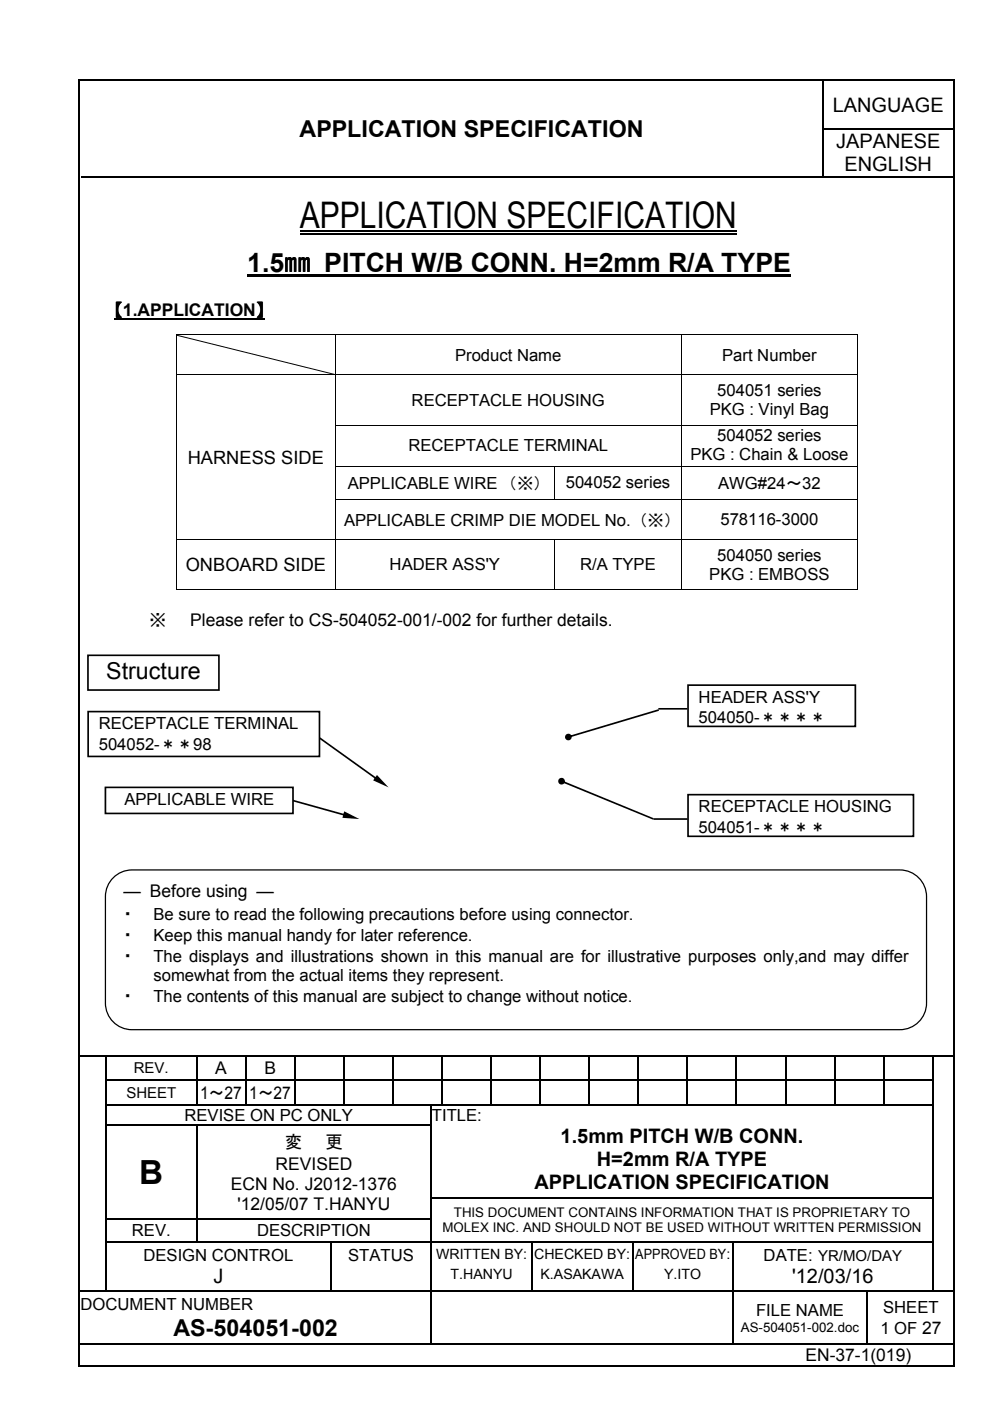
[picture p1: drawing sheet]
<svg xmlns="http://www.w3.org/2000/svg" width="210mm" height="297mm" viewBox="0 0 210 297" stroke-linecap="round" stroke-linejoin="round" font-family="sans-serif">
<g fill="none" stroke="#000" stroke-width=".25">
<path d="M174.5 17.1v10.2M17.2 37.5h157.2M174.5 27.5v9.9M174.7 27.4h27.4M174.7 37.5h27.4M17 223.8h5.3M22.5 224v4.9M22.5 229.2v4.9M22.5 234.4v4M22.5 238.7v4.8M22.6 223.8h19M22.6 229h19"/>
<path d="M22.6 234.2h19M22.6 238.5h19M41.7 224v4.9M41.7 229.2v4.9M41.7 238.7v4.8M41.8 223.8h10.2M41.8 229h10.2M41.8 234.2h10.2M41.8 238.5h49.5M52.1 224v4.9M52.1 229.2v4.9M52.2 223.8h10.2"/>
<path d="M52.2 229h10.2M52.2 234.2h10.2M62.5 224v4.9M62.5 229.2v4.9M62.6 223.8h10.2M62.6 229h10.2M62.6 234.2h10.2M72.9 224v4.9M72.9 229.2v4.9M73 223.8h10.2M73 229h10.2M73 234.2h10.2"/>
<path d="M83.3 224v4.9M83.3 229.2v4.9M83.4 223.8h10.2M83.4 229h10.2M83.4 234.2h7.9M91.5 234.4v4M91.5 238.7v4.8M93.7 224v4.9M93.7 229.2v4.9M93.8 223.8h10.2M93.8 229h10.2M93.8 234.2h10.2"/>
<path d="M104.1 224v4.9M104.1 229.2v4.9M104.2 223.8h10.2M104.2 229h10.2M104.2 234.2h10.2M114.5 224v4.9M114.5 229.2v4.9M114.7 223.8h10.1M114.7 229h10.1M114.7 234.2h10.1M124.9 224v4.9M124.9 229.2v4.9"/>
<path d="M125.1 223.8h10.1M125.1 229h10.1M125.1 234.2h10.1M135.3 224v4.9M135.3 229.2v4.9M135.5 223.8h10.1M135.5 229h10.1M135.5 234.2h10.1M145.8 224v4.9M145.8 229.2v4.9M145.9 223.8h10.1M145.9 229h10.1"/>
<path d="M145.9 234.2h10.1M156.1 224v4.9M156.1 229.2v4.9M156.3 223.8h10.1M156.3 229h10.1M156.3 234.2h10.1M166.6 224v4.9M166.6 229.2v4.9M166.7 223.8h10.1M166.7 229h10.1M166.7 234.2h10.1M177 224v4.9"/>
<path d="M177 229.2v4.9M177.1 223.8h10.1M177.1 229h10.1M177.1 234.2h10.1M187.4 224v4.9M187.4 229.2v4.9M187.5 223.8h10.2M187.5 229h10.2M187.5 234.2h10.2M197.8 224v4.9M197.8 229.2v4.9M197.8 234.4v4"/>
<path d="M197.8 238.7v4.8M197.9 223.8h4.3M22.5 243.8v4.8M22.5 248.9v4.9M22.5 254.1v4.3M22.5 258.6v4.6M22.6 258.5h19M41.7 243.8v4.8M41.7 248.9v4.9M41.7 254.1v4.3M41.7 258.6v4.6M41.8 258.5h49.5"/>
<path d="M91.5 243.8v4.8M91.5 248.9v4.9M91.5 254.1v4.3M91.5 258.6v4.6M91.6 253.9h106.1M197.8 243.8v4.8M197.8 248.9v4.9M197.8 254.1v4.3M197.8 258.6v4.6M17 273.7h5.3M22.5 263.5v5M22.5 268.8v4.8"/>
<path d="M22.6 263.3h19M22.6 273.7h47.4M41.8 263.3h28.2M70.1 263.5v5M70.1 268.8v4.8M70.3 263.3h21M70.3 273.7h21M91.5 263.5v5M91.5 268.8v4.8M91.5 273.9v11M91.6 263.3h21M91.6 273.7h21"/>
<path d="M112.8 263.5v5M112.8 268.8v4.8M112.9 263.3h21.1M112.9 273.7h21.1M134.1 263.5v5M134.1 268.8v4.8M134.2 263.3h21.1M134.2 273.7h21.1M155.4 263.5v5M155.4 268.8v4.8M155.4 273.9v11M155.6 263.3h42.1"/>
<path d="M155.6 273.7h28.1M183.9 273.9v11M184 273.7h13.7M197.8 263.5v5M197.8 268.8v4.8M197.9 273.7h4.3M16.8 285h74.5M91.6 285h63.7M155.6 285h28.1M184 285h18.2"/>
</g>
<g fill="#000">
<path d="M174.4 27.3h.3v.2h-.3zM174.4 37.4h.3v.2h-.3zM37.4 70.9h.2v.2h-.2zM37.4 79.4h.2v.2h-.2zM71 70.9h.1v.2h-.1zM71 79.4h.1v.2h-.1zM144.4 70.9h.1v.2h-.1zM144.4 79.4h.1v.2h-.1zM181.7 70.9h.2v.2h-.2zM181.7 79.4h.2v.2h-.2zM37.4 90h.2v.2h-.2zM37.4 98.7h.2v.2h-.2z"/>
<path d="M71 90h.1v.2h-.1zM71 98.7h.1v.2h-.1zM117.5 98.7h.2v.2h-.2zM144.4 90h.1v.2h-.1zM144.4 98.7h.1v.2h-.1zM181.7 90h.2v.2h-.2zM181.7 98.7h.2v.2h-.2zM37.4 105.8h.2v.1h-.2zM37.4 114.4h.2v.2h-.2zM71 105.8h.1v.1h-.1zM71 114.4h.1v.2h-.1zM117.5 105.8h.2v.1h-.2z"/>
<path d="M117.5 114.4h.2v.2h-.2zM144.4 105.8h.1v.1h-.1zM144.4 114.4h.1v.2h-.1zM181.7 105.8h.2v.1h-.2zM181.7 114.4h.2v.2h-.2zM37.4 124.8h.2v.2h-.2zM71 124.8h.1v.2h-.1zM117.5 124.8h.2v.2h-.2zM144.4 124.8h.1v.2h-.1zM181.7 124.8h.2v.2h-.2zM22.3 223.9l.3 .1zM22.3 223.7h.3v.2h-.3z"/>
<path d="M22.3 228.9h.3v.3h-.3zM22.3 234.1h.3v.3h-.3zM22.3 238.4h.3v.3h-.3zM41.6 223.9l.2 .1zM41.6 223.7h.2v.2h-.2zM41.6 228.9h.2v.3h-.2zM41.6 234.1h.2v.3h-.2zM41.6 238.7h.2zM41.6 238.4h.2v.3h-.2zM52 223.9l.2 .1zM52 223.7h.2v.2h-.2zM52 228.9h.2v.3h-.2z"/>
<path d="M52 234.1h.2v.3h-.2zM62.4 223.9l.2 .1zM62.4 223.7h.2v.2h-.2zM62.4 228.9h.2v.3h-.2zM62.4 234.1h.2v.3h-.2zM72.8 223.9l.2 .1zM72.8 223.7h.2v.2h-.2zM72.8 228.9h.2v.3h-.2zM72.8 234.1h.2v.3h-.2zM83.2 223.9l.2 .1zM83.2 223.7h.2v.2h-.2zM83.2 228.9h.2v.3h-.2z"/>
<path d="M83.2 234.1h.2v.3h-.2zM91.3 234.4h.3zM91.3 234.1h.3v.3h-.3zM91.3 238.4h.3v.3h-.3zM91.6 234.1h2v.3h-2zM93.6 223.9l.2 .1zM93.6 223.7h.2v.2h-.2zM93.6 228.9h.2v.3h-.2zM93.6 234.1h.2v.3h-.2zM104 223.9l.2 .1zM104 223.7h.2v.2h-.2zM104 228.9h.2v.3h-.2z"/>
<path d="M104 234.1h.2v.3h-.2zM114.4 223.9l.3 .1zM114.4 223.7h.3v.2h-.3zM114.4 228.9h.3v.3h-.3zM114.4 234.1h.3v.3h-.3zM124.8 223.9l.3 .1zM124.8 223.7h.3v.2h-.3zM124.8 228.9h.3v.3h-.3zM124.8 234.1h.3v.3h-.3zM135.2 223.9l.3 .1zM135.2 223.7h.3v.2h-.3zM135.2 228.9h.3v.3h-.3z"/>
<path d="M135.2 234.1h.3v.3h-.3zM145.6 223.9l.3 .1zM145.6 223.7h.3v.2h-.3zM145.6 228.9h.3v.3h-.3zM145.6 234.1h.3v.3h-.3zM156 223.9l.3 .1zM156 223.7h.3v.2h-.3zM156 228.9h.3v.3h-.3zM156 234.1h.3v.3h-.3zM166.4 223.9l.3 .1zM166.4 223.7h.3v.2h-.3zM166.4 228.9h.3v.3h-.3z"/>
<path d="M166.4 234.1h.3v.3h-.3zM176.8 223.9l.3 .1zM176.8 223.7h.3v.2h-.3zM176.8 228.9h.3v.3h-.3zM176.8 234.1h.3v.3h-.3zM187.2 223.9l.3 .1zM187.2 223.7h.3v.2h-.3zM187.2 228.9h.3v.3h-.3zM187.2 234.1h.3v.3h-.3zM197.7 223.9l.2 .1zM197.7 223.7h.2v.2h-.2zM197.7 228.9h.2v.3h-.2z"/>
<path d="M197.7 234.1h.2v.3h-.2zM197.7 238.4h.2v.3h-.2zM22.3 243.5h.3v.3h-.3zM22.3 248.6h.3v.3h-.3zM22.3 253.8h.3v.3h-.3zM22.3 258.4h.3v.2h-.3zM41.6 243.5h.2v.3h-.2zM41.6 248.6h.2v.3h-.2zM41.6 253.8h.2v.3h-.2zM41.6 258.4h.2v.2h-.2zM91.3 243.5h.3v.3h-.3zM91.3 248.6h.3v.3h-.3z"/>
<path d="M91.3 253.8h.3v.3h-.3zM91.3 258.4h.3v.2h-.3zM197.7 243.5h.2v.3h-.2zM197.7 248.6h.2v.3h-.2zM197.7 253.8h.2v.3h-.2zM197.7 258.4h.2v.2h-.2zM22.3 263.2h.3v.3h-.3zM22.3 268.5h.3v.3h-.3zM22.3 273.6h.3v.3h-.3zM41.6 263.2h.2v.3h-.2zM70 263.5h.3zM70 263.2h.3v.3h-.3z"/>
<path d="M70 268.5h.3v.3h-.3zM70 273.6h.3v.3h-.3zM91.3 263.2h.3v.3h-.3zM91.3 268.5h.3v.3h-.3zM91.3 273.6h.3v.3h-.3zM112.6 263.5h.3zM112.6 263.2h.3v.3h-.3zM112.6 268.5h.3v.3h-.3zM112.6 273.6h.3v.3h-.3zM134 263.5h.2zM134 263.2h.2v.3h-.2zM134 268.5h.2v.3h-.2z"/>
<path d="M134 273.6h.2v.3h-.2zM155.3 263.5h.3zM155.3 263.2h.3v.3h-.3zM155.3 268.5h.3v.3h-.3zM155.3 273.6h.3v.3h-.3zM183.7 273.9h.3zM183.7 273.6h.3v.3h-.3zM197.7 263.2h.2v.3h-.2zM197.7 268.5h.2v.3h-.2zM197.7 273.6h.2v.3h-.2zM91.3 284.9h.3v.2h-.3zM155.3 284.9h.3v.2h-.3z"/>
<path d="M183.7 284.9h.3v.2h-.3z"/>
</g>
<path d="M24.2 67.5h31.9" fill="none" stroke="#000" stroke-width=".36"/>
<g fill="none" stroke="#000" stroke-width=".21">
<path d="M37.5 71.1v8.3M37.5 79.6v10.4M37.6 71h33.4M37.6 71.1l33.4 8.3M37.6 79.5h33.4M71.1 71.1v8.3M71.1 79.6v10.4M71.1 71h73.3M71.1 79.5h73.3M144.5 71.1v8.3M144.5 79.6v10.4M144.5 71h37.2"/>
<path d="M144.5 79.5h37.2M181.8 71.1v8.3M181.8 79.6v10.4M37.5 90.2v8.5M37.5 98.9v6.9M71.1 90.2v8.5M71.1 98.9v6.9M71.1 90.1h73.3M71.1 98.8h46.4M117.6 98.9v6.9M117.7 98.8h26.7M144.5 90.2v8.5"/>
<path d="M144.5 98.9v6.9M144.5 90.1h37.2M144.5 98.8h37.2M181.8 90.2v8.5M181.8 98.9v6.9M37.5 105.9v8.5M37.5 114.6v10.2M37.6 114.5h33.4M71.1 105.9v8.5M71.1 114.6v10.2M71.1 105.9h46.4M71.1 114.5h46.4"/>
<path d="M117.6 114.6v10.2M117.7 105.9h26.7M117.7 114.5h26.7M144.5 105.9v8.5M144.5 114.6v10.2M144.5 105.9h37.2M144.5 114.5h37.2M181.8 105.9v8.5M181.8 114.6v10.2M37.6 124.9h33.4M71.1 124.9h46.4M117.7 124.9h26.7"/>
<path d="M144.5 124.9h37.2"/>
</g>
<path d="M63.5 48.9h92.7M63.5 49.6h92.7" fill="none" stroke="#000" stroke-width=".3"/>
<path d="M18.6 138.9h27.8v7.4h-27.8z" fill-rule="evenodd" fill="#fff"/>
<path d="M18.6 138.9h27.8v7.4h-27.8z" fill="none" stroke="#000" stroke-width=".35"/>
<path d="M24 186.1a5.6 5.6 0 0 1 4-1.7h162.8a5.7 5.7 0 0 1 5.6 5.7v22.6a5.7 5.7 0 0 1-5.6 5.6h-162.8a5.6 5.6 0 0 1-5.6-5.6v-22.6a5.6 5.6 0 0 1 1.6-4z" fill-rule="evenodd" fill="#fff"/>
<path d="M24 186.1a5.6 5.6 0 0 1 4-1.7h162.8a5.7 5.7 0 0 1 5.6 5.7v22.6a5.7 5.7 0 0 1-5.6 5.6h-162.8a5.6 5.6 0 0 1-5.6-5.6v-22.6a5.6 5.6 0 0 1 1.6-4z" fill="none" stroke="#000" stroke-width=".26"/>
<path d="M52.4 58.2h115.3v.5h-115.3z" fill="#000"/>
<path d="M145.9 168.5h47.8v8.8h-47.8z" fill-rule="evenodd" fill="#fff"/>
<path d="M138.6 173.7h7.2M145.9 168.5h47.8v8.8h-47.8z" fill="none" stroke="#000" stroke-width=".35"/>
<path d="M119.1 165.5l19.5 8-.1 .3-19.5-8zM118.4 165.6a.71 .71 0 0 1 1.4 0 .71 .71 0 0 1-1.4 0z" fill="#000"/>
<path d="M145.9 145.3h35.5v8.7h-35.5z" fill-rule="evenodd" fill="#fff"/>
<path d="M139.6 150.3h6.1M145.9 145.3h35.5v8.7h-35.5z" fill="none" stroke="#000" stroke-width=".35"/>
<g fill="#000">
<path d="M120.5 156.1l19.1-5.7 .1 .3-19.1 5.7zM119.8 156.3a.7 .7 0 0 1 1.4 0 .7 .7 0 0 1-1.4 0z"/>
<path d="M62.2 169.6l11 3-.1 .4-11-3.1zM73 172l3.2 1.7-3.6-.3z"/>
<path d="M67.6 156.1l12.3 8.9-.2 .2-12.3-8.8zM79.9 164.3l2.5 2.6-3.3-1.4z"/>
</g>
<path d="M22.4 167h39.7v5.5h-39.7z" fill-rule="evenodd" fill="#fff"/>
<path d="M22.4 166.9h39.7v5.6h-39.7z" fill="none" stroke="#000" stroke-width=".35"/>
<path d="M18.7 150.9h49v9.5h-49z" fill-rule="evenodd" fill="#fff"/>
<path d="M18.7 150.9h49v9.5h-49z" fill="none" stroke="#000" stroke-width=".35"/>
<path d="M16.5 16.8h.3v.3h-.3zM202.2 16.8h.2v.3h-.2zM16.5 289.4h.3v.3h-.3zM202.2 289.4h.2v.3h-.2z" fill="#000"/>
<path d="M16.7 17.1v272.3M16.8 17h185.4M202.3 17.1v272.3M16.8 289.5h185.4" fill="none" stroke="#000" stroke-width=".25"/>
<text font-size="7.8" x="63.5" y="48.3">APPLICATION SPECIFICATION</text>
<text font-size="7" x="29.5" y="251.1">B</text>
<text font-size="5.7" x="52.4" y="57.6">1.5㎜ PITCH W/B CONN. H=2mm R/A TYPE</text>
<g font-size="4.9">
<text x="63.5" y="29">APPLICATION SPECIFICATION</text>
<text x="22.5" y="143.9">Structure</text>
<text x="36.8" y="283.2">AS-504051-002</text>
</g>
<g font-size="4.2">
<text x="176.6" y="23.7">LANGUAGE</text>
<text x="177.3" y="31.5">JAPANESE</text>
<text x="179" y="36.3">ENGLISH</text>
<text x="118.9" y="242.4">1.5mm PITCH W/B CONN.</text>
<text x="126.6" y="247.2">H=2mm R/A TYPE</text>
<text x="113.3" y="252.1">APPLICATION SPECIFICATION</text>
<text x="45.2" y="272.1">J</text>
<text x="167.9" y="272.1">'12/03/16</text>
</g>
<g font-size="3.9">
<text x="39.8" y="98.3">HARNESS SIDE</text>
<text x="39.4" y="121.1">ONBOARD SIDE</text>
</g>
<g font-size="3.7">
<text x="24.2" y="67">【1.APPLICATION】</text>
<text x="31.6" y="132.7">※</text>
<text x="40.3" y="132.7">Please refer to CS-504052-001/-002 for further details.</text>
<text x="26.2" y="190.2">― Before using ―</text>
<text x="26.2" y="195">・</text>
<text x="26.2" y="199.5">・</text>
<text x="26.2" y="203.9">・</text>
<text x="26.2" y="212.5">・</text>
<text x="45.6" y="227.8">A</text>
<text x="56.1" y="227.8">B</text>
<text x="42.4" y="232.9">1～27</text>
<text x="52.9" y="232.9">1～27</text>
<text x="60.4" y="243.5">変</text>
<text x="69" y="243.5">更</text>
<text x="58.4" y="248">REVISED</text>
<text x="49" y="252.3">ECN No. J2012-1376</text>
<text x="50.4" y="256.5">'12/05/07 T.HANYU</text>
<text x="170.8" y="288.6">EN-37-1(019)</text>
</g>
<g font-size="3.5">
<text x="96.5" y="76.5">Product Name</text>
<text x="153.1" y="76.5">Part Number</text>
<text x="87.3" y="86">RECEPTACLE HOUSING</text>
<text x="150.5" y="88.1">PKG : Vinyl Bag</text>
<text x="152.1" y="84">504051 series</text>
<text x="86.6" y="95.7">RECEPTACLE TERMINAL</text>
<text x="152.1" y="93.5">504052 series</text>
<text x="146.4" y="97.5">PKG : Chain &amp; Loose</text>
<text x="73.7" y="103.6">APPLICABLE WIRE （※）</text>
<text x="120" y="103.6">504052 series</text>
<text x="152.3" y="103.6">AWG#24～32</text>
<text x="73" y="111.4">APPLICABLE CRIMP DIE MODEL No. （※）</text>
<text x="152.7" y="111.4">578116-3000</text>
<text x="152.1" y="118.9">504050 series</text>
<text x="82.6" y="120.9">HADER ASS'Y</text>
<text x="123" y="120.9">R/A TYPE</text>
<text x="150.4" y="123">PKG : EMBOSS</text>
<text x="148.1" y="148.9">HEADER ASS'Y</text>
<text x="20.9" y="154.6">RECEPTACLE TERMINAL</text>
<text x="148.1" y="153.3">504050-＊＊＊＊</text>
<text x="20.9" y="158.9">504052-＊＊98</text>
<text x="26.4" y="170.6">APPLICABLE WIRE</text>
<text x="148.1" y="172.2">RECEPTACLE HOUSING</text>
<text x="148.1" y="176.5">504051-＊＊＊＊</text>
<text x="32.5" y="195">Be sure to read the following precautions before using connector.</text>
<text x="32.5" y="199.5">Keep this manual handy for later reference.</text>
<text x="32.5" y="203.9">The displays and illustrations shown in this manual are for illustrative purposes only,and may differ</text>
<text x="32.5" y="208">somewhat from the actual items they represent.</text>
<text x="32.5" y="212.5">The contents of this manual are subject to change without notice.</text>
<text x="39.1" y="237.6">REVISE ON PC ONLY</text>
<text x="91.6" y="237.6">TITLE:</text>
<text x="28" y="262.1">REV.</text>
<text x="54.5" y="262.1">DESCRIPTION</text>
<text x="30.4" y="267.3">DESIGN CONTROL</text>
<text x="73.8" y="267.3">STATUS</text>
<text x="161.9" y="267.3">DATE: YR/MO/DAY</text>
<text x="17.1" y="277.8">DOCUMENT NUMBER</text>
<text x="160.3" y="279">FILE NAME</text>
<text x="187.2" y="278.5">SHEET</text>
<text x="186.7" y="282.7">1 OF 27</text>
</g>
<g font-size="3.2">
<text x="28.4" y="227.5">REV.</text>
<text x="26.8" y="232.7">SHEET</text>
</g>
<g font-size="3">
<text x="92.5" y="266.8">WRITTEN BY:</text>
<text x="113.3" y="266.8">CHECKED BY:</text>
<text x="134.7" y="266.8">APPROVED BY:</text>
<text x="95.5" y="271.1">T.HANYU</text>
<text x="114.6" y="271.1">K.ASAKAWA</text>
<text x="140.8" y="271.1">Y.ITO</text>
</g>
<g font-size="2.8">
<text x="96.2" y="258">THIS DOCUMENT CONTAINS INFORMATION THAT IS PROPRIETARY TO</text>
<text x="93.8" y="261.2">MOLEX INC. AND SHOULD NOT BE USED WITHOUT WRITTEN PERMISSION</text>
<text x="157.1" y="282.4">AS-504051-002.doc</text>
</g>
</svg>
